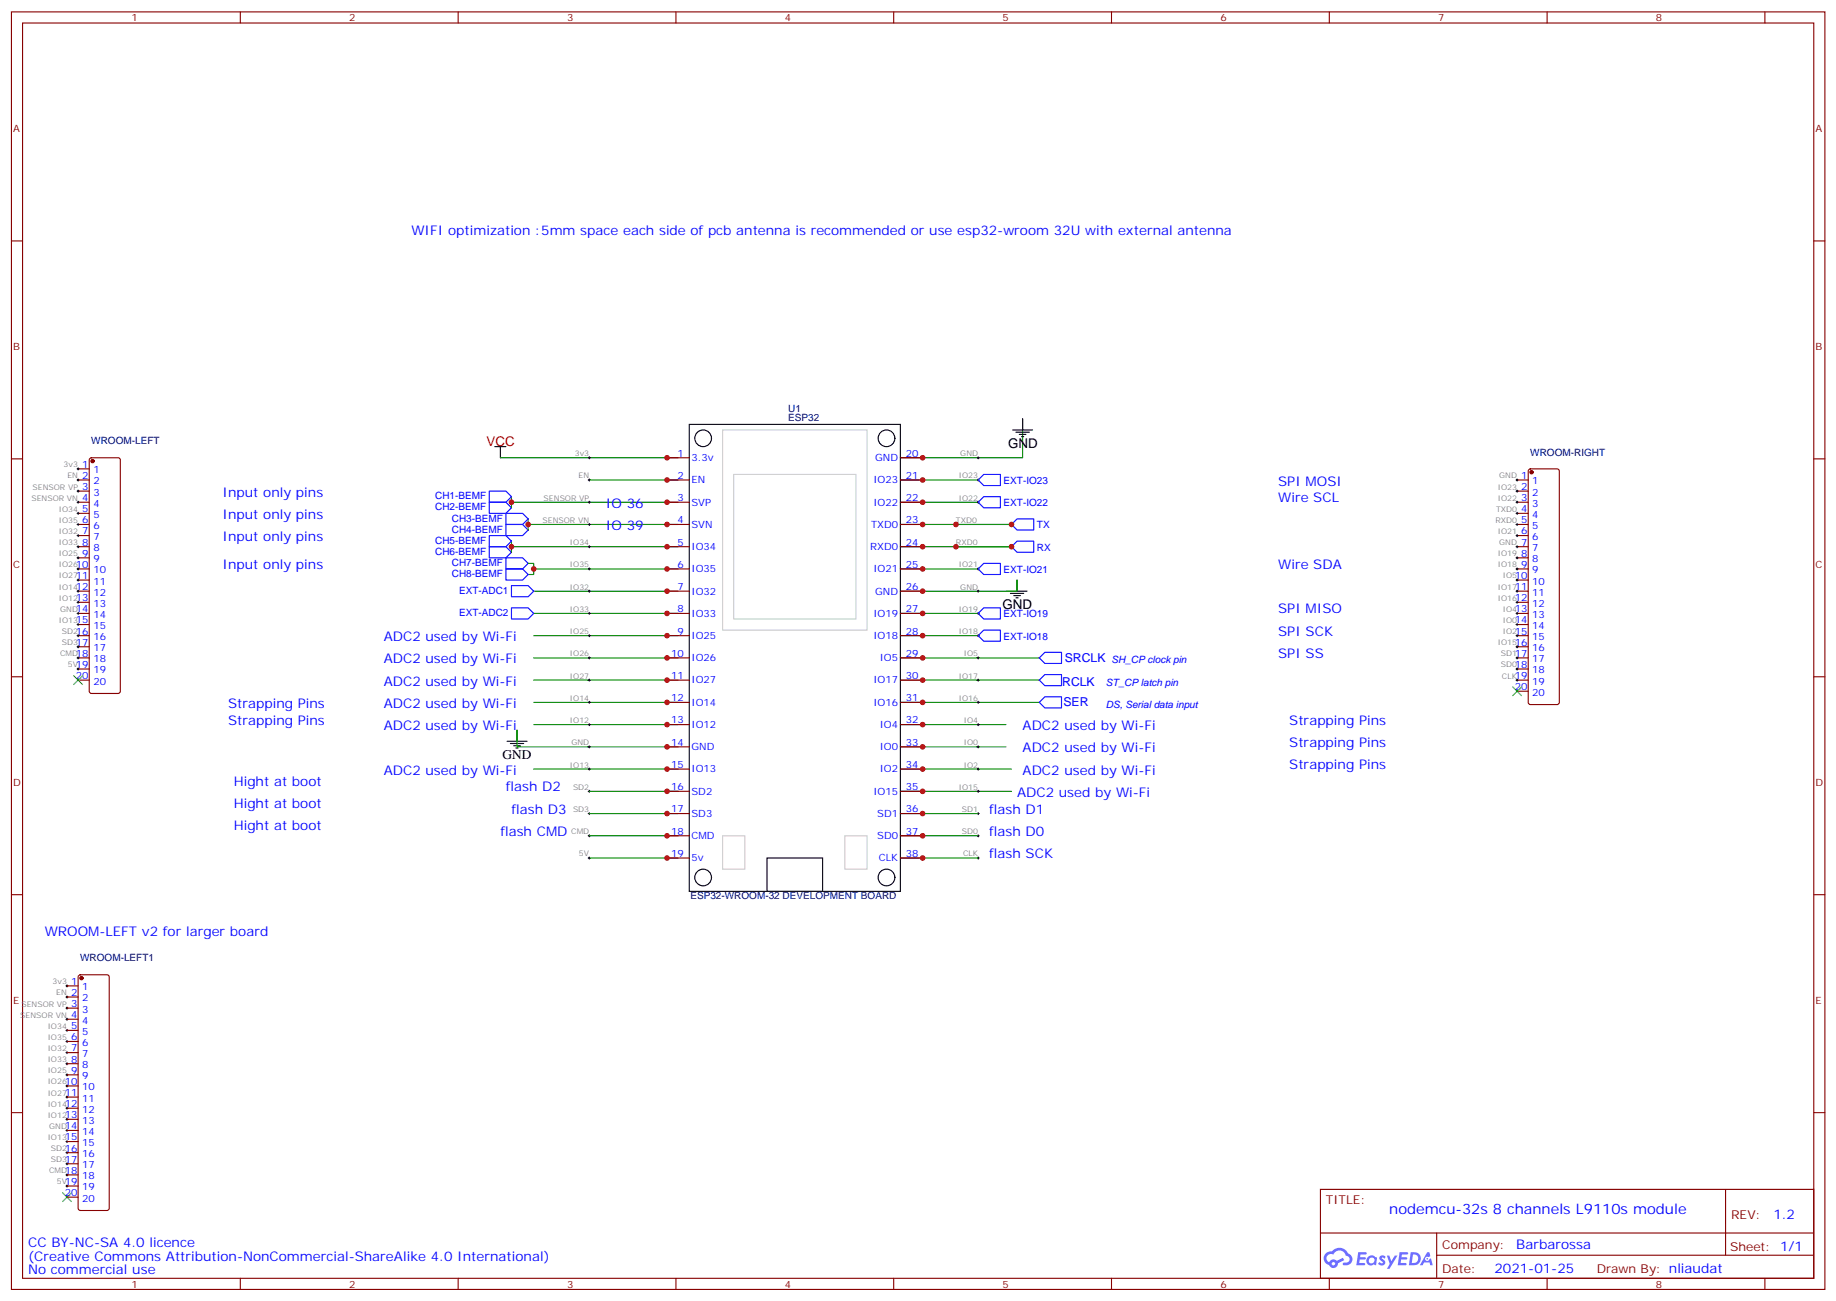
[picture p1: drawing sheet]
<svg xmlns="http://www.w3.org/2000/svg" width="583mm" height="413mm" viewBox="0 0 583 413" stroke-linecap="round" stroke-linejoin="round" font-family="sans-serif">
<g fill="none" stroke="#870000" stroke-width=".35">
<path d="M3.6 3.8h575.8v405.3h-575.8zM7.2 7.3h568.6v398.3h-568.6zM76.3 3.8v3.5M145.5 3.8v3.5M214.6 3.8v3.5M283.7 3.8v3.5M352.9 3.8v3.5M422 3.8v3.5M491.2 3.8v3.5M560.3 3.8v3.5M3.6 76.4h3.6M575.8 76.4h3.6"/>
<path d="M3.6 145.6h3.6M575.8 145.6h3.6M3.6 214.7h3.6M575.8 214.7h3.6M3.6 283.9h3.6M575.8 283.9h3.6M3.6 353h3.6M575.8 353h3.6M419.2 377.4h156.6v28.2h-156.6zM547.8 377.4v20.9M419.2 391.2h156.5M456.1 398.3h119.6"/>
<path d="M456.1 391.2v14.1M76.3 405.6v3.5M145.5 405.6v3.5M214.6 405.6v3.5M283.7 405.6v3.5M352.9 405.6v3.5M422 405.6v3.5M491.2 405.6v3.5M560.3 405.6v3.5"/>
</g>
<g fill="#5487ff">
<path d="M438.2 398.5a1.22 1.22 0 0 1 1.7 .3l-.4 .6a.47 .47 0 0 0-.3-.4 .47 .47 0 0 0-.5 .2l.1 .2a1.14 1.14 0 0 1 .8 1.8 1.14 1.14 0 0 1-1.9-.1l-.2-.2 .5-.5 .7 .4a.29 .29 0 0 0 .3-.2 .29 .29 0 0 0-.2-.4 1.04 1.04 0 0 1-.6-1.7z"/>
<path d="M431.2 397.3h2.4l.3 .2-.2 .5h-1.8l-.1 .9h1.5l.3 .4-.3 .3h-1.6l-.2 1.1 1.7 .1 .2 .3-.2 .3h-2.6z"/>
<path d="M444.3 397.3l2.7 .2-.1 .5h-1.8l-.2 .9h1.6l.3 .4-.4 .3h-1.6l-.1 1.1 1.7 .1 .2 .3-.2 .3h-2.6z"/>
<path d="M453.1 397.3h.7l.3 1.2-.6 .4a.69 .69 0 0 0-1 .2 .69 .69 0 0 0 .4 1 .69 .69 0 0 0 .9-.6l.5-.3 .6 2.2h-.8l-.2-.8h-1.8l-.5 .8h-.8z"/>
<path d="M440.3 398.4h.8l.6 1.8 1.1-1.8h.9l-2.6 4.2h-.8l.9-1.6z"/>
<path d="M447.9 397.3l-.6 4.1h1.3a2.11 2.11 0 0 0 2.5-2.1 2.11 2.11 0 0 0-2.5-2zM448.6 398a1.43 1.43 0 0 1 1.6 1.6 1.43 1.43 0 0 1-2 1.1z"/>
<path d="M434.2 398.9a1.54 1.54 0 0 0-.1 2.2 1.54 1.54 0 0 0 2.2 .1l.6 .2 .3-2.2-.6-.3a1.49 1.49 0 0 0-2.4 0zM434.5 399.9a.94 .94 0 0 1 1.8 0 .94 .94 0 0 1-1.8 0z"/>
<path d="M420.9 397.7a2.18 2.18 0 0 0 1.1 3.7 1.44 1.44 0 0 0 1.6 .9 1.44 1.44 0 0 0 1.2-1.5l2-1-.5-.7-1.9 1a1.47 1.47 0 0 0-2.4 .4 1.39 1.39 0 0 1-.7-1.9 1.39 1.39 0 0 1 2-.5 2.12 2.12 0 0 1 2.2-1.3 2.12 2.12 0 0 1 1.9 1.7 1.14 1.14 0 0 1 1.1 1.4 1.14 1.14 0 0 1-1.7 .7 .43 .43 0 0 0-.5 .4 .43 .43 0 0 0 .4 .5 1.98 1.98 0 0 0 2.5-1.3 1.98 1.98 0 0 0-1.2-2.5 3.1 3.1 0 0 0-5.3-.7l-.9 .1zM422.8 401a.55 .55 0 0 1 1.1 0 .55 .55 0 0 1-1.1 0z"/>
<circle cx="453.1" cy="399.4" r=".26"/>
</g>
<g fill="none" stroke="#000" stroke-width=".35">
<path d="M218.8 134.7h67.1v148.1h-67.1zM321.5 136.4h6.3M322.5 137.1h4.3M323.6 137.8h2.1M324.3 138.5h.7M324.7 132.9v3.5M157.1 141.7h3.5M158.9 141.7v3.5M319.7 187.6h6.4M320.8 188.3h4.2M321.8 189h2.2M322.5 189.7h.8"/>
<path d="M322.9 184v3.6M161 235.2h6.3M162 235.9h4.3M163.1 236.6h2.1M163.8 237.3h.7M164.1 231.7v3.5M243.5 272.2h17.7v10.6h-17.7z"/>
<circle cx="223.2" cy="139.1" r="2.65"/>
<circle cx="281.4" cy="139.1" r="2.65"/>
<circle cx="223.2" cy="278.4" r="2.65"/>
<circle cx="281.4" cy="278.4" r="2.65"/>
</g>
<g fill="none" stroke="#008700" stroke-width=".35">
<path d="M324.7 132.9v12.3h-38.8M158.9 145.2h56.4M162.4 157.6v1.7h52.9M162.4 159.3v1.8M187.1 152.3h28.2M285.9 159.3h24.7M285.9 152.3h24.7M162.4 171.7v1.8h52.9M162.4 173.5v1.7M167.7 164.6v1.8h47.6M167.7 178.8h1.7v1.7M167.7 166.4v1.8"/>
<path d="M285.9 173.5h35.2M285.9 166.4h35.2M169.4 187.6h45.9M169.4 194.6h45.9M215.3 180.5h-45.9v1.8h-1.7M285.9 180.5h24.7M285.9 194.6h24.7M322.9 184v3.6h-37M169.4 201.7h45.9M169.4 208.7h45.9M169.4 215.8h45.9M285.9 201.7h24.7"/>
<path d="M285.9 208.7h44.1M285.9 215.8h44.1M164.1 231.7v5.3h51.2M169.4 222.8h45.9M169.4 229.9h45.9M285.9 222.8h44.1M285.9 229.9h33.5M285.9 237h33.5M169.4 244h45.9M187.1 251.1h28.2M187.1 258.1h28.2M285.9 244h35.2"/>
<path d="M285.9 251.1h35.2M285.9 258.1h24.7M187.1 265.2h28.2M187.1 272.2h28.2M285.9 265.2h24.7M285.9 272.2h24.7"/>
</g>
<g fill="none" stroke="#000" stroke-width=".32">
<path d="M24.4 152.3h.8M24.4 155.8h.8M24.4 159.3h.8M24.4 148.8h.8M24.8 148.4v.7M24.8 151.9v.7M24.8 155.5v.7M24.8 159v.7M186.7 152.3h.7M186.7 159.3h.7M186.7 145.2h.7M187.1 144.9v.7"/>
<path d="M187.1 151.9v.7M187.1 159v.7M310.2 152.3h.7M310.2 159.3h.7M310.2 145.2h.7M310.6 144.9v.7M310.6 151.9v.7M310.6 159v.7M481.3 152.3h.7M481.3 155.8h.7M481.3 159.3h.7M481.6 151.9v.7"/>
<path d="M481.6 155.5v.7M481.6 159v.7M24.4 173.5h.8M24.4 166.4h.8M24.4 162.9h.8M24.4 169.9h.8M24.4 177h.8M24.8 162.5v.7M24.8 166.1v.7M24.8 169.6v.7M24.8 173.1v.7M24.8 176.6v.7"/>
<path d="M186.7 173.5h.7M186.7 166.4h.7M187.1 166.1v.7M187.1 173.1v.7M303.1 173.5h.7M303.1 166.4h.7M303.5 166.1v.7M303.5 173.1v.7M481.3 173.5h.7M481.3 166.4h.7M481.3 162.9h.7M481.3 169.9h.7"/>
<path d="M481.3 177h.7M481.6 162.5v.7M481.6 166.1v.7M481.6 169.6v.7M481.6 173.1v.7M481.6 176.6v.7M24.4 180.5h.8M24.4 184h.8M24.4 187.6h.8M24.4 191.1h.8M24.4 194.6h.8M24.4 198.2h.8"/>
<path d="M24.8 180.2v.7M24.8 183.7v.7M24.8 187.2v.7M24.8 190.7v.8M24.8 194.3v.7M24.8 197.8v.7M186.7 180.5h.7M186.7 187.6h.7M186.7 194.6h.7M187.1 180.2v.7M187.1 187.2v.7M187.1 194.3v.7"/>
<path d="M310.2 180.5h.7M310.2 187.6h.7M310.2 194.6h.7M310.6 180.2v.7M310.6 187.2v.7M310.6 194.3v.7M481.3 180.5h.7M481.3 184h.7M481.3 187.6h.7M481.3 191.1h.7M481.3 194.6h.7M481.3 198.2h.7"/>
<path d="M481.6 180.2v.7M481.6 183.7v.7M481.6 187.2v.7M481.6 190.7v.8M481.6 194.3v.7M481.6 197.8v.7M24.4 201.7h.8M24.4 205.2h.8M24.4 208.7h.8M24.4 212.3h.8M24.8 201.3v.7M24.8 204.9v.7"/>
<path d="M24.8 208.4v.7M24.8 211.9v.7M186.7 201.7h.7M186.7 208.7h.7M186.7 215.8h.7M187.1 201.3v.7M187.1 208.4v.7M187.1 215.4v.7M310.2 201.7h.7M310.2 208.7h.7M310.2 215.8h.7M310.6 201.3v.7"/>
<path d="M310.6 208.4v.7M310.6 215.4v.7M481.3 201.7h.7M481.3 205.2h.7M481.3 208.7h.7M481.3 212.3h.7M481.3 215.8h.7M481.6 201.3v.7M481.6 204.9v.7M481.6 208.4v.7M481.6 211.9v.7M481.6 215.4v.7"/>
<path d="M186.7 222.8h.7M186.7 229.9h.7M186.7 237h.7M187.1 222.5v.7M187.1 229.6v.7M187.1 236.6v.7M310.2 222.8h.7M310.2 229.9h.7M310.2 237h.7M310.6 222.5v.7M310.6 229.6v.7M310.6 236.6v.7"/>
<path d="M186.7 244h.7M186.7 258.1h.7M186.7 251.1h.7M187.1 243.7v.7M187.1 250.7v.7M187.1 257.8v.7M310.2 244h.7M310.2 258.1h.7M310.2 251.1h.7M310.6 243.7v.7M310.6 250.7v.7M310.6 257.8v.7"/>
<path d="M186.7 265.2h.7M186.7 272.2h.7M187.1 264.8v.7M187.1 271.9v.7M310.2 265.2h.7M310.2 272.2h.7M310.6 264.8v.7M310.6 271.9v.7M20.9 312.8h.7M20.9 316.3h.7M20.9 319.9h.7M21.3 312.5v.7"/>
<path d="M21.3 316v.7M21.3 319.5v.7M20.9 323.4h.7M20.9 326.9h.7M20.9 330.4h.7M20.9 334h.7M20.9 337.5h.7M21.3 323v.7M21.3 326.6v.7M21.3 330.1v.7M21.3 333.6v.7M21.3 337.1v.8"/>
<path d="M20.9 341h.7M20.9 344.6h.7M20.9 348.1h.7M20.9 351.6h.7M20.9 355.1h.7M20.9 358.7h.7M21.3 340.7v.7M21.3 344.2v.7M21.3 347.7v.7M21.3 351.3v.7M21.3 354.8v.7M21.3 358.3v.7"/>
<path d="M20.9 362.2h.7M20.9 365.7h.7M20.9 369.3h.7M20.9 372.8h.7M20.9 376.3h.7M21.3 361.8v.7M21.3 365.4v.7M21.3 368.9v.7M21.3 372.4v.7M21.3 376v.7"/>
</g>
<g fill="none" stroke="#870000" stroke-width=".35">
<path d="M24.8 148.8h3.5M24.8 152.3h3.5M24.8 155.8h3.5M24.8 159.3h3.5M28.6 145.4l.4-.2h8.5l.5 .2 .2 .5v73.4l-.2 .5-.5 .2h-8.5l-.5-.2-.2-.5v-73.4zM211.8 152.3h7M211.8 159.3h7M211.8 145.2h7M285.9 152.3h7M285.9 159.3h7M285.9 145.2h7M481.6 152.3h3.6"/>
<path d="M481.6 155.8h3.6M481.6 159.3h3.6M485.4 149l.5-.2h8.4l.5 .2 .3 .5v73.3l-.3 .5-.5 .3h-8.4l-.5-.3-.2-.5v-73.3zM24.8 162.9h3.5M24.8 166.4h3.5M24.8 169.9h3.5M24.8 173.5h3.5M24.8 177h3.5M211.8 166.4h7M211.8 173.5h7M285.9 166.4h7M285.9 173.5h7"/>
<path d="M481.6 162.9h3.6M481.6 166.4h3.6M481.6 169.9h3.6M481.6 173.5h3.6M481.6 177h3.6M24.8 180.5h3.5M24.8 184h3.5M24.8 187.6h3.5M24.8 191.1h3.5M24.8 194.6h3.5M24.8 198.2h3.5M211.8 180.5h7"/>
<path d="M211.8 187.6h7M211.8 194.6h7M285.9 180.5h7M285.9 187.6h7M285.9 194.6h7M481.6 180.5h3.6M481.6 184h3.6M481.6 187.6h3.6M481.6 191.1h3.6M481.6 194.6h3.6M481.6 198.2h3.6M24.8 201.7h3.5"/>
<path d="M24.8 205.2h3.5M24.8 208.7h3.5M24.8 212.3h3.5M24.8 215.8h3.5M211.8 201.7h7M211.8 208.7h7M211.8 215.8h7M285.9 201.7h7M285.9 208.7h7M285.9 215.8h7M481.6 201.7h3.6M481.6 205.2h3.6"/>
<path d="M481.6 208.7h3.6M481.6 212.3h3.6M481.6 215.8h3.6M481.6 219.3h3.6M211.8 237h7M211.8 229.9h7M211.8 222.8h7M285.9 237h7M285.9 229.9h7M285.9 222.8h7M211.8 258.1h7M211.8 251.1h7"/>
<path d="M211.8 244h7M285.9 258.1h7M285.9 251.1h7M285.9 244h7M211.8 272.2h7M211.8 265.2h7M285.9 272.2h7M285.9 265.2h7M21.3 312.8h3.5M21.3 316.3h3.5M21.3 319.9h3.5M25 309.5l.5-.2h8.5l.5 .2 .2 .5v73.4l-.3 .5-.4 .2h-8.5l-.5-.3-.2-.4v-73.4z"/>
<path d="M21.3 323.4h3.5M21.3 326.9h3.5M21.3 330.4h3.5M21.3 334h3.5M21.3 337.5h3.5M21.3 341h3.5M21.3 344.6h3.5M21.3 348.1h3.5M21.3 351.6h3.5M21.3 355.1h3.5M21.3 358.7h3.5M21.3 362.2h3.5"/>
<path d="M21.3 365.7h3.5M21.3 369.3h3.5M21.3 372.8h3.5M21.3 376.3h3.5M21.3 379.8h3.5"/>
</g>
<g fill="#870000" stroke="#870000" stroke-width=".35">
<circle cx="29.4" cy="146.3" r=".53"/>
<circle cx="486.2" cy="149.8" r=".53"/>
<circle cx="25.9" cy="310.3" r=".53"/>
</g>
<path d="M23.4 214.4l2.8 2.8M26.2 214.4l-2.8 2.8M480.2 217.9l2.9 2.8M483.1 217.9l-2.9 2.8M19.9 378.4l2.8 2.8M22.7 378.4l-2.8 2.8" fill="none" stroke="#3c3" stroke-width=".35"/>
<g fill="none" stroke="#00f" stroke-width=".35">
<path d="M155.3 155.8h5.3l1.8 1.8-1.8 1.7h-5.3zM155.3 159.3h5.3l1.8 1.8-1.8 1.8h-5.3zM310.6 152.3l1.7-1.8h5.3v3.6h-5.3zM312.3 157.6h5.3v3.5h-5.3l-1.7-1.8zM155.3 169.9h5.3l1.8 1.8-1.8 1.8h-5.3zM155.3 173.5h5.3l1.8 1.7-1.8 1.8h-5.3zM160.6 166.4h5.3l1.8 1.8-1.8 1.7h-5.3zM160.6 162.9h5.3l1.8 1.7-1.8 1.8h-5.3zM160.6 177h5.3l1.8 1.8-1.8 1.7h-5.3zM312.3 178.8h5.3v3.5h-5.3l-1.7-1.8zM321.1 166.4l1.8-1.8h5.3v3.6h-5.3zM321.1 173.5l1.8-1.8h5.3v3.5h-5.3z"/>
<path d="M160.6 180.5h5.3l1.8 1.8-1.8 1.7h-5.3zM162.4 185.8h5.3l1.7 1.8-1.7 1.7h-5.3zM162.4 192.9h5.3l1.7 1.7-1.7 1.8h-5.3zM310.6 194.6l1.7-1.7h5.3v3.5h-5.3zM312.3 199.9h5.3v3.5h-5.3l-1.7-1.7zM331.7 214h5.3v3.6h-5.3l-1.7-1.8zM331.7 207h5.3v3.5h-5.3l-1.7-1.8zM331.7 221.1h5.3v3.5h-5.3l-1.7-1.8z"/>
</g>
<path d="M229.4 136.4h45.9v63.5h-45.9zM232.9 150.5h38.8v45.9h-38.8zM229.4 265.2h7.1v10.6h-7.1zM268.2 265.2h7.1v10.6h-7.1z" fill="none" stroke="#ccc" stroke-width=".35"/>
<g fill="#c00">
<circle cx="162.4" cy="159.3" r=".88"/>
<circle cx="167.7" cy="166.4" r=".88"/>
<circle cx="162.4" cy="173.5" r=".88"/>
<circle cx="169.4" cy="180.5" r=".88"/>
<circle cx="303.5" cy="166.4" r=".88"/>
<circle cx="303.5" cy="173.5" r=".88"/>
<circle cx="321.1" cy="166.4" r=".88"/>
<circle cx="321.1" cy="173.5" r=".88"/>
<circle cx="292.9" cy="272.2" r=".88"/>
<circle cx="292.9" cy="265.2" r=".88"/>
<circle cx="292.9" cy="258.1" r=".88"/>
<circle cx="292.9" cy="251.1" r=".88"/>
<circle cx="292.9" cy="244" r=".88"/>
<circle cx="292.9" cy="237" r=".88"/>
<circle cx="292.9" cy="229.9" r=".88"/>
<circle cx="292.9" cy="222.8" r=".88"/>
<circle cx="292.9" cy="215.8" r=".88"/>
<circle cx="292.9" cy="208.7" r=".88"/>
<circle cx="292.9" cy="201.7" r=".88"/>
<circle cx="292.9" cy="194.6" r=".88"/>
<circle cx="292.9" cy="187.6" r=".88"/>
<circle cx="292.9" cy="180.5" r=".88"/>
<circle cx="292.9" cy="173.5" r=".88"/>
<circle cx="292.9" cy="166.4" r=".88"/>
<circle cx="292.9" cy="159.3" r=".88"/>
<circle cx="292.9" cy="152.3" r=".88"/>
<circle cx="292.9" cy="145.2" r=".88"/>
<circle cx="211.8" cy="272.2" r=".88"/>
<circle cx="211.8" cy="265.2" r=".88"/>
<circle cx="211.8" cy="258.1" r=".88"/>
<circle cx="211.8" cy="251.1" r=".88"/>
<circle cx="211.8" cy="244" r=".88"/>
<circle cx="211.8" cy="237" r=".88"/>
<circle cx="211.8" cy="229.9" r=".88"/>
<circle cx="211.8" cy="222.8" r=".88"/>
<circle cx="211.8" cy="215.8" r=".88"/>
<circle cx="211.8" cy="208.7" r=".88"/>
<circle cx="211.8" cy="201.7" r=".88"/>
<circle cx="211.8" cy="194.6" r=".88"/>
<circle cx="211.8" cy="187.6" r=".88"/>
<circle cx="211.8" cy="180.5" r=".88"/>
<circle cx="211.8" cy="173.5" r=".88"/>
<circle cx="211.8" cy="166.4" r=".88"/>
<circle cx="211.8" cy="159.3" r=".88"/>
<circle cx="211.8" cy="152.3" r=".88"/>
<circle cx="211.8" cy="145.2" r=".88"/>
</g>
<text font-size="4.6" fill="#00f" x="441.1" y="385.1">nodemcu-32s 8 channels L9110s module</text>
<g font-size="4.2" fill="#00f">
<text x="130.6" y="74.7">WIFI optimization :5mm space each side of pcb antenna is recommended or use esp32-wroom 32U with external antenna</text>
<text x="405.8" y="154.1">SPI MOSI</text>
<text x="70.7" y="157.6">Input only pins</text>
<text x="192.4" y="161.1">IO 36</text>
<text x="405.8" y="159.3">Wire SCL</text>
<text x="70.7" y="164.6">Input only pins</text>
<text x="70.7" y="171.7">Input only pins</text>
<text x="192.4" y="168.2">IO 39</text>
<text x="70.7" y="180.5">Input only pins</text>
<text x="405.8" y="180.5">Wire SDA</text>
<text x="405.8" y="194.6">SPI MISO</text>
<text x="121.8" y="203.4">ADC2 used by Wi-Fi</text>
<text x="405.8" y="201.7">SPI SCK</text>
<text x="405.8" y="208.7">SPI SS</text>
<text x="121.8" y="210.5">ADC2 used by Wi-Fi</text>
<text x="121.8" y="217.6">ADC2 used by Wi-Fi</text>
<text x="72.4" y="224.6">Strapping Pins</text>
<text x="121.8" y="224.6">ADC2 used by Wi-Fi</text>
<text x="72.4" y="229.9">Strapping Pins</text>
<text x="121.8" y="231.7">ADC2 used by Wi-Fi</text>
<text x="324.7" y="231.7">ADC2 used by Wi-Fi</text>
<text x="409.3" y="229.9">Strapping Pins</text>
<text x="324.7" y="238.7">ADC2 used by Wi-Fi</text>
<text x="409.3" y="237">Strapping Pins</text>
<text x="121.8" y="245.8">ADC2 used by Wi-Fi</text>
<text x="324.7" y="245.8">ADC2 used by Wi-Fi</text>
<text x="409.3" y="244">Strapping Pins</text>
<text x="74.2" y="249.3">Hight at boot</text>
<text x="160.6" y="251.1">flash D2</text>
<text x="74.2" y="256.4">Hight at boot</text>
<text x="322.9" y="252.8">ADC2 used by Wi-Fi</text>
<text x="74.2" y="263.4">Hight at boot</text>
<text x="162.4" y="258.1">flash D3</text>
<text x="314.1" y="258.1">flash D1</text>
<text x="158.9" y="265.2">flash CMD</text>
<text x="314.1" y="265.2">flash D0</text>
<text x="314.1" y="272.2">flash SCK</text>
<text x="14.2" y="296.9">WROOM-LEFT v2 for larger board</text>
<text x="563" y="386.6">1.2</text>
<text x="8.9" y="395.7">CC BY-NC-SA 4.0 licence</text>
<text x="8.9" y="399.9">(Creative Commons Attribution-NonCommercial-ShareAlike 4.0 International)</text>
<text x="481.4" y="396.2">Barbarossa</text>
<text x="8.9" y="404.2">No commercial use</text>
<text x="474.5" y="404">2021-01-25</text>
</g>
<text font-size="4.2" fill="#f00" x="154.5" y="141.4">VCC</text>
<g font-size="4.2">
<text x="320.1" y="142.1">GND</text>
<text x="318.3" y="193.2">GND</text>
<text x="159.6" y="240.8">GND</text>
</g>
<g font-size="3.9" fill="#00f">
<text x="338" y="210.1">SRCLK</text>
<text x="337.2" y="217.6">RCLK</text>
<text x="337.6" y="224.1">SER</text>
</g>
<g font-size="3.9" fill="#800">
<text x="421" y="382">TITLE:</text>
<text x="549.6" y="386.6">REV:</text>
<text x="457.9" y="396.2">Company:</text>
<text x="549.2" y="396.8">Sheet: 1/1</text>
<text x="457.9" y="403.8">Date:</text>
<text x="506.9" y="403.9">Drawn By: nliaudat</text>
</g>
<g font-size="3.2" fill="#800">
<text x="41.7" y="6.8">1</text>
<text x="110.9" y="6.8">2</text>
<text x="180" y="6.8">3</text>
<text x="249.2" y="6.8">4</text>
<text x="318.3" y="6.8">5</text>
<text x="387.5" y="6.8">6</text>
<text x="456.6" y="6.8">7</text>
<text x="525.7" y="6.8">8</text>
<text x="4.2" y="41.9">A</text>
<text x="576.4" y="41.9">A</text>
<text x="4.2" y="111">B</text>
<text x="576.4" y="111">B</text>
<text x="4.2" y="180.2">C</text>
<text x="576.4" y="180.2">C</text>
<text x="4.2" y="249.3">D</text>
<text x="576.4" y="249.3">D</text>
<text x="4.2" y="318.5">E</text>
<text x="576.4" y="318.5">E</text>
<text x="41.7" y="408.6">1</text>
<text x="110.9" y="408.6">2</text>
<text x="180" y="408.6">3</text>
<text x="249.2" y="408.6">4</text>
<text x="318.3" y="408.6">5</text>
<text x="387.5" y="408.6">6</text>
<text x="456.6" y="408.6">7</text>
<text x="525.7" y="408.6">8</text>
</g>
<g font-size="3.2" fill="#000080">
<text x="250.2" y="130.7">U1</text>
<text x="250.2" y="133.6">ESP32</text>
<text x="29" y="141">WROOM-LEFT</text>
<text x="485.8" y="144.5">WROOM-RIGHT</text>
<text x="219.2" y="285.1">ESP32-WROOM-32 DEVELOPMENT BOARD</text>
<text x="25.5" y="305">WROOM-LEFT1</text>
</g>
<g font-size="3.2" fill="#00f">
<text x="26.1" y="148.4">1</text>
<text x="215" y="144.9">1</text>
<text x="219.5" y="146.3">3.3v</text>
<text x="277.9" y="146.3">GND</text>
<text x="287.6" y="144.9">20</text>
<text x="26.1" y="151.9">2</text>
<text x="26.1" y="155.5">3</text>
<text x="29.6" y="150.2">1</text>
<text x="29.6" y="153.7">2</text>
<text x="215" y="151.9">2</text>
<text x="219.5" y="153.4">EN</text>
<text x="277.3" y="153.4">IO23</text>
<text x="287.6" y="151.9">21</text>
<text x="318.6" y="153.6">EXT-IO23</text>
<text x="483" y="151.9">1</text>
<text x="483" y="155.5">2</text>
<text x="486.5" y="153.7">1</text>
<text x="26.1" y="159">4</text>
<text x="29.6" y="157.2">3</text>
<text x="29.6" y="160.8">4</text>
<text x="138.2" y="158.4">CH1-BEMF</text>
<text x="138.2" y="162">CH2-BEMF</text>
<text x="215" y="159">3</text>
<text x="219.5" y="160.4">SVP</text>
<text x="277.3" y="160.4">IO22</text>
<text x="287.6" y="159">22</text>
<text x="318.6" y="160.6">EXT-IO22</text>
<text x="483" y="159">3</text>
<text x="486.5" y="157.2">2</text>
<text x="486.5" y="160.8">3</text>
<text x="26.1" y="162.5">5</text>
<text x="26.1" y="166.1">6</text>
<text x="29.6" y="164.3">5</text>
<text x="29.6" y="167.8">6</text>
<text x="143.4" y="165.5">CH3-BEMF</text>
<text x="215" y="166.1">4</text>
<text x="219.5" y="167.5">SVN</text>
<text x="276.6" y="167.5">TXD0</text>
<text x="287.6" y="166.1">23</text>
<text x="329.2" y="167.7">TX</text>
<text x="483" y="162.5">4</text>
<text x="483" y="166.1">5</text>
<text x="486.5" y="164.3">4</text>
<text x="486.5" y="167.8">5</text>
<text x="26.1" y="169.6">7</text>
<text x="26.1" y="173.1">8</text>
<text x="29.6" y="171.3">7</text>
<text x="138.2" y="172.5">CH5-BEMF</text>
<text x="143.4" y="169">CH4-BEMF</text>
<text x="215" y="173.1">5</text>
<text x="287.6" y="173.1">24</text>
<text x="483" y="169.6">6</text>
<text x="483" y="173.1">7</text>
<text x="486.5" y="171.3">6</text>
<text x="26.1" y="176.6">9</text>
<text x="29.6" y="174.9">8</text>
<text x="29.6" y="178.4">9</text>
<text x="138.2" y="176.1">CH6-BEMF</text>
<text x="143.4" y="179.6">CH7-BEMF</text>
<text x="219.5" y="174.5">IO34</text>
<text x="276.3" y="174.5">RXD0</text>
<text x="329.2" y="174.7">RX</text>
<text x="483" y="176.6">8</text>
<text x="486.5" y="174.9">7</text>
<text x="486.5" y="178.4">8</text>
<text x="24.1" y="180.2">10</text>
<text x="24.1" y="183.7">11</text>
<text x="29.6" y="181.9">10</text>
<text x="29.6" y="185.5">11</text>
<text x="143.4" y="183.1">CH8-BEMF</text>
<text x="215" y="180.2">6</text>
<text x="219.5" y="181.6">IO35</text>
<text x="277.3" y="181.6">IO21</text>
<text x="287.6" y="180.2">25</text>
<text x="318.6" y="181.8">EXT-IO21</text>
<text x="481" y="183.7">10</text>
<text x="483" y="180.2">9</text>
<text x="486.5" y="181.9">9</text>
<text x="486.5" y="185.5">10</text>
<text x="24.1" y="187.2">12</text>
<text x="24.1" y="190.7">13</text>
<text x="29.6" y="189">12</text>
<text x="145.7" y="188.4">EXT-ADC1</text>
<text x="215" y="187.2">7</text>
<text x="219.5" y="188.6">IO32</text>
<text x="277.9" y="188.6">GND</text>
<text x="287.6" y="187.2">26</text>
<text x="481" y="187.2">11</text>
<text x="481" y="190.7">12</text>
<text x="486.5" y="189">11</text>
<text x="24.1" y="194.3">14</text>
<text x="24.1" y="197.8">15</text>
<text x="29.6" y="192.5">13</text>
<text x="29.6" y="196">14</text>
<text x="145.7" y="195.5">EXT-ADC2</text>
<text x="215" y="194.3">8</text>
<text x="219.5" y="195.7">IO33</text>
<text x="277.3" y="195.7">IO19</text>
<text x="287.6" y="194.3">27</text>
<text x="318.6" y="195.9">EXT-IO19</text>
<text x="481" y="194.3">13</text>
<text x="481" y="197.8">14</text>
<text x="486.5" y="192.5">12</text>
<text x="486.5" y="196">13</text>
<text x="24.1" y="201.3">16</text>
<text x="29.6" y="199.6">15</text>
<text x="29.6" y="203.1">16</text>
<text x="215" y="201.3">9</text>
<text x="219.5" y="202.7">IO25</text>
<text x="277.3" y="202.7">IO18</text>
<text x="287.6" y="201.3">28</text>
<text x="318.6" y="202.9">EXT-IO18</text>
<text x="481" y="201.3">15</text>
<text x="486.5" y="199.6">14</text>
<text x="486.5" y="203.1">15</text>
<text x="24.1" y="204.9">17</text>
<text x="24.1" y="208.4">18</text>
<text x="29.6" y="206.6">17</text>
<text x="213" y="208.4">10</text>
<text x="219.5" y="209.8">IO26</text>
<text x="279.3" y="209.8">IO5</text>
<text x="287.6" y="208.4">29</text>
<text x="481" y="204.9">16</text>
<text x="481" y="208.4">17</text>
<text x="486.5" y="206.6">16</text>
<text x="24.1" y="211.9">19</text>
<text x="24.1" y="215.4">20</text>
<text x="29.6" y="210.1">18</text>
<text x="29.6" y="213.7">19</text>
<text x="213" y="215.4">11</text>
<text x="287.6" y="215.4">30</text>
<text x="352.9" y="210.5">SH_CP clock pin</text>
<text x="481" y="211.9">18</text>
<text x="481" y="215.4">19</text>
<text x="486.5" y="210.1">17</text>
<text x="486.5" y="213.7">18</text>
<text x="29.6" y="217.2">20</text>
<text x="219.5" y="216.9">IO27</text>
<text x="277.3" y="216.9">IO17</text>
<text x="351.1" y="217.6">ST_CP latch pin</text>
<text x="481" y="219">20</text>
<text x="486.5" y="217.2">19</text>
<text x="486.5" y="220.7">20</text>
<text x="213" y="222.5">12</text>
<text x="219.5" y="223.9">IO14</text>
<text x="277.3" y="223.9">IO16</text>
<text x="287.6" y="222.5">31</text>
<text x="351.1" y="224.6">DS, Serial data input</text>
<text x="213" y="229.6">13</text>
<text x="219.5" y="231">IO12</text>
<text x="279.3" y="231">IO4</text>
<text x="287.6" y="229.6">32</text>
<text x="213" y="236.6">14</text>
<text x="219.5" y="238">GND</text>
<text x="279.3" y="238">IO0</text>
<text x="287.6" y="236.6">33</text>
<text x="213" y="243.7">15</text>
<text x="219.5" y="245.1">IO13</text>
<text x="279.3" y="245.1">IO2</text>
<text x="287.6" y="243.7">34</text>
<text x="213" y="250.7">16</text>
<text x="287.6" y="250.7">35</text>
<text x="213" y="257.8">17</text>
<text x="219.5" y="252.1">SD2</text>
<text x="277.3" y="252.1">IO15</text>
<text x="287.6" y="257.8">36</text>
<text x="219.5" y="259.2">SD3</text>
<text x="278.5" y="259.2">SD1</text>
<text x="213" y="264.8">18</text>
<text x="219.5" y="266.2">CMD</text>
<text x="278.5" y="266.2">SD0</text>
<text x="287.6" y="264.8">37</text>
<text x="213" y="271.9">19</text>
<text x="219.5" y="273.3">5v</text>
<text x="279" y="273.3">CLK</text>
<text x="287.6" y="271.9">38</text>
<text x="22.6" y="312.5">1</text>
<text x="22.6" y="316">2</text>
<text x="26.1" y="314.2">1</text>
<text x="26.1" y="317.7">2</text>
<text x="22.6" y="319.5">3</text>
<text x="22.6" y="323">4</text>
<text x="26.1" y="321.3">3</text>
<text x="22.6" y="326.6">5</text>
<text x="26.1" y="324.8">4</text>
<text x="26.1" y="328.3">5</text>
<text x="22.6" y="330.1">6</text>
<text x="22.6" y="333.6">7</text>
<text x="26.1" y="331.9">6</text>
<text x="26.1" y="335.4">7</text>
<text x="22.6" y="337.1">8</text>
<text x="22.6" y="340.7">9</text>
<text x="26.1" y="338.9">8</text>
<text x="20.6" y="344.2">10</text>
<text x="20.6" y="347.7">11</text>
<text x="26.1" y="342.4">9</text>
<text x="26.1" y="346">10</text>
<text x="20.6" y="351.3">12</text>
<text x="26.1" y="349.5">11</text>
<text x="26.1" y="353">12</text>
<text x="20.6" y="354.8">13</text>
<text x="20.6" y="358.3">14</text>
<text x="26.1" y="356.6">13</text>
<text x="20.6" y="361.8">15</text>
<text x="20.6" y="365.4">16</text>
<text x="26.1" y="360.1">14</text>
<text x="26.1" y="363.6">15</text>
<text x="20.6" y="368.9">17</text>
<text x="26.1" y="367.1">16</text>
<text x="26.1" y="370.7">17</text>
<text x="20.6" y="372.4">18</text>
<text x="20.6" y="376">19</text>
<text x="26.1" y="374.2">18</text>
<text x="26.1" y="377.7">19</text>
<text x="20.6" y="379.5">20</text>
<text x="26.1" y="381.2">20</text>
</g>
<g font-size="2.5" fill="#838383">
<text x="20.2" y="148.3">3v3</text>
<text x="182.5" y="144.7">3v3</text>
<text x="304.9" y="144.7">GND</text>
<text x="10.3" y="155.3">SENSOR VP</text>
<text x="21.4" y="151.8">EN</text>
<text x="183.7" y="151.8">EN</text>
<text x="304.4" y="151.8">IO23</text>
<text x="475.5" y="155.3">IO23</text>
<text x="476" y="151.8">GND</text>
<text x="10" y="158.8">SENSOR VN</text>
<text x="172.6" y="158.8">SENSOR VP</text>
<text x="304.4" y="158.8">IO22</text>
<text x="475.5" y="158.8">IO22</text>
<text x="18.7" y="165.9">IO35</text>
<text x="18.7" y="162.4">IO34</text>
<text x="172.2" y="165.9">SENSOR VN</text>
<text x="303.5" y="165.9">TXD0</text>
<text x="474.8" y="165.9">RXD0</text>
<text x="475" y="162.4">TXD0</text>
<text x="18.7" y="173">IO33</text>
<text x="18.7" y="169.4">IO32</text>
<text x="181" y="173">IO34</text>
<text x="303.5" y="173">RXD0</text>
<text x="475.5" y="169.4">IO21</text>
<text x="476" y="173">GND</text>
<text x="18.7" y="176.5">IO25</text>
<text x="475.5" y="176.5">IO19</text>
<text x="18.7" y="183.5">IO27</text>
<text x="18.7" y="180">IO26</text>
<text x="181" y="180">IO35</text>
<text x="304.4" y="180">IO21</text>
<text x="475.5" y="180">IO18</text>
<text x="477.1" y="183.5">IO5</text>
<text x="18.7" y="190.6">IO12</text>
<text x="18.7" y="187.1">IO14</text>
<text x="181" y="187.1">IO32</text>
<text x="304.9" y="187.1">GND</text>
<text x="475.5" y="187.1">IO17</text>
<text x="475.5" y="190.6">IO16</text>
<text x="18.7" y="197.7">IO13</text>
<text x="19.1" y="194.1">GND</text>
<text x="181" y="194.1">IO33</text>
<text x="304.4" y="194.1">IO19</text>
<text x="477.1" y="194.1">IO4</text>
<text x="477.1" y="197.7">IO0</text>
<text x="19.6" y="201.2">SD2</text>
<text x="181" y="201.2">IO25</text>
<text x="304.4" y="201.2">IO18</text>
<text x="477.1" y="201.2">IO2</text>
<text x="19.1" y="208.2">CMD</text>
<text x="19.6" y="204.7">SD3</text>
<text x="181" y="208.2">IO26</text>
<text x="306" y="208.2">IO5</text>
<text x="475.5" y="204.7">IO15</text>
<text x="476.5" y="208.2">SD1</text>
<text x="21.5" y="211.8">5V</text>
<text x="181" y="215.3">IO27</text>
<text x="304.4" y="215.3">IO17</text>
<text x="476.5" y="211.8">SD0</text>
<text x="476.8" y="215.3">CLK</text>
<text x="181" y="222.3">IO14</text>
<text x="304.4" y="222.3">IO16</text>
<text x="181" y="229.4">IO12</text>
<text x="306" y="229.4">IO4</text>
<text x="181.4" y="236.5">GND</text>
<text x="306" y="236.5">IO0</text>
<text x="181" y="243.5">IO13</text>
<text x="306" y="243.5">IO2</text>
<text x="181.9" y="250.6">SD2</text>
<text x="304.4" y="250.6">IO15</text>
<text x="181.9" y="257.6">SD3</text>
<text x="305.4" y="257.6">SD1</text>
<text x="181.4" y="264.7">CMD</text>
<text x="305.4" y="264.7">SD0</text>
<text x="183.8" y="271.7">5V</text>
<text x="305.7" y="271.7">CLK</text>
<text x="16.7" y="312.3">3v3</text>
<text x="17.9" y="315.8">EN</text>
<text x="6.4" y="322.9">SENSOR VN</text>
<text x="6.8" y="319.4">SENSOR VP</text>
<text x="15.2" y="326.4">IO34</text>
<text x="15.2" y="329.9">IO35</text>
<text x="15.2" y="333.5">IO32</text>
<text x="15.2" y="337">IO33</text>
<text x="15.2" y="340.5">IO25</text>
<text x="15.2" y="344.1">IO26</text>
<text x="15.2" y="347.6">IO27</text>
<text x="15.2" y="351.1">IO14</text>
<text x="15.2" y="354.6">IO12</text>
<text x="15.6" y="358.2">GND</text>
<text x="15.2" y="361.7">IO13</text>
<text x="16.1" y="365.2">SD2</text>
<text x="16.1" y="368.8">SD3</text>
<text x="15.6" y="372.3">CMD</text>
<text x="18" y="375.8">5V</text>
</g>
</svg>
